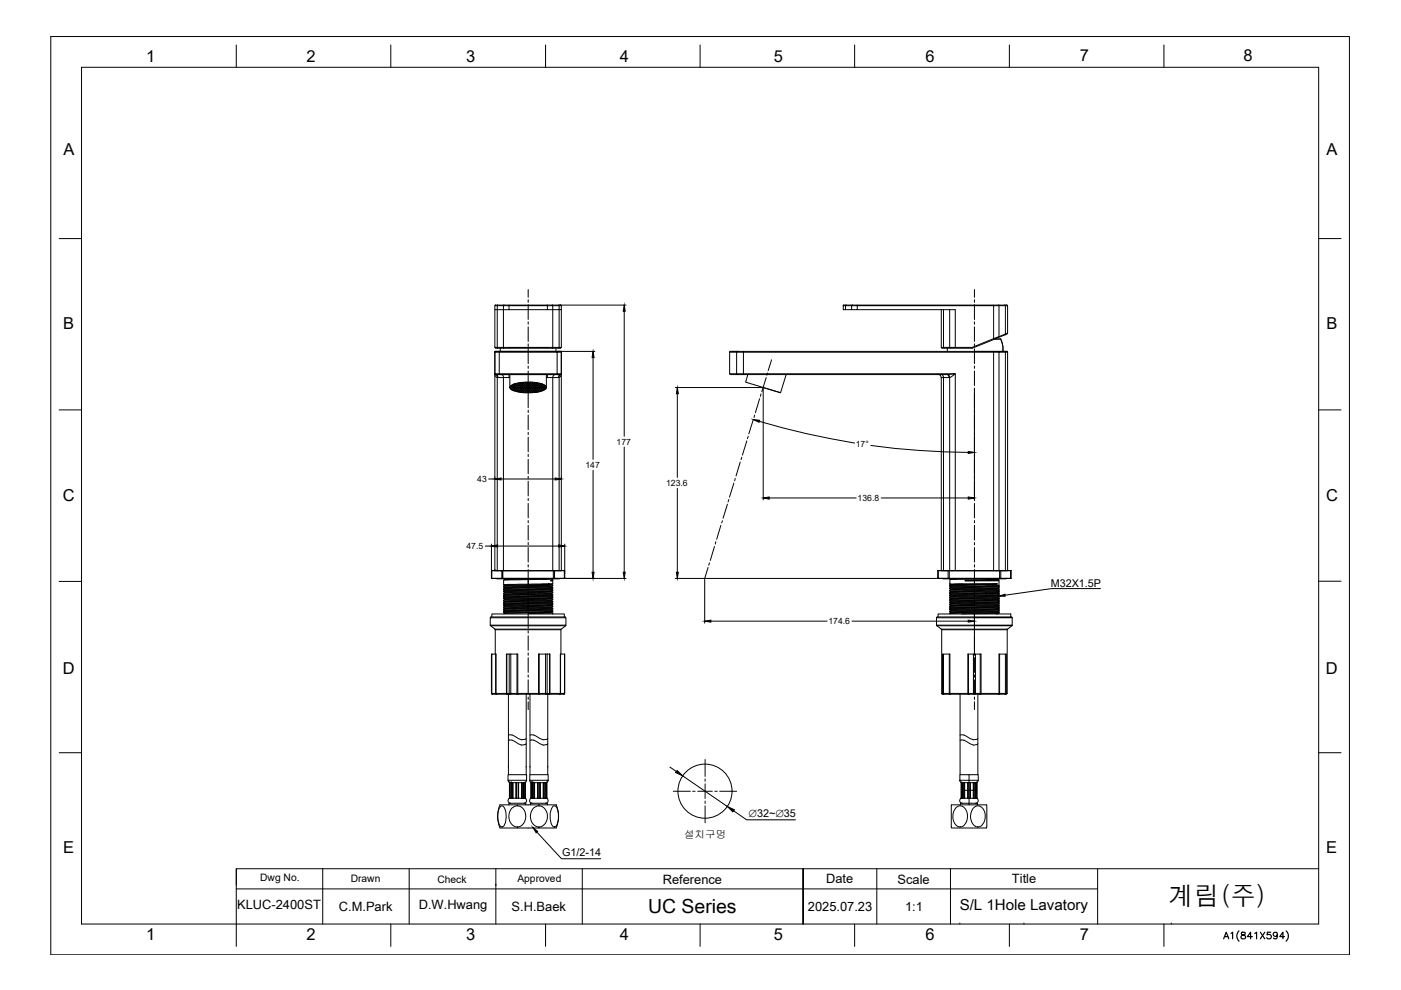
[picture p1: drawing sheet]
<svg xmlns="http://www.w3.org/2000/svg" width="297mm" height="210mm" viewBox="0 0 297 210" stroke-linecap="round" stroke-linejoin="round" font-family="sans-serif">
<!-- layer: 0 -->
<g fill="none" stroke="#000" stroke-width=".21">
<path d="M104.9 65.7v8h.5l.1 .1M104.9 73.6l.2 .2M104.9 79.2l.2 .2M104.9 79.2l.3 .7 .2 .2M104.9 79.4h14.1M104.9 79.2h14.1M105.1 64.6l-.2 .2M105.1 74.5l-.2 .2M105.1 79.4l.2 .1a.36 .36 0 0 1 .1 .6l-.1-.6zM105.1 73.8h2.8M105.1 64.7h2.8M105.4 64.8v.9h1.3v8h-1.3v-8h-.5"/>
<path d="M105.4 64.8h-.5v.9M105.5 64.7l-.1 .1M105.8 74.7h-.9v4.5M105.8 74.7h12.3l-.1 4.7M105.8 74.7l.1 4.7M105.9 74.5l-.1 .2M106.1 73.8v.7M106.3 79.4l.4 .2v.5M106.9 64.7l-.2 .1h-1.3M107.9 65.7h-1.2v-.9h1.2v.9h9.3v-.9h-1.2v.9M107.9 64.7h8.1v.1h-8.1zM107.9 79.4v.7h-1.2"/>
<path d="M107.9 73.7h-1.2l.2 .1M108.1 79.4v2.8M115.8 79.4v2.8M116 73.7v.1h1.1M116 79.4v.7h1.2M116 64.7l2.8-.1 .2 .2M117.1 64.7l.1 .1h1.3v.9h-1.3v8h-9.3v.1h8.1M117.1 73.8h1.7M117.7 79.4l-.3 .1-.2 .6M117.9 73.8v.7M118 74.5l.1 .2h.9M118.4 64.7l.6 .1v.9h-.5v8l-.1 .1"/>
<path d="M118.8 74.5l.2 .2M118.9 79.4a.48 .48 0 0 0-.4 .7h-.1M119 73.6l-.2 .2M119 79.2l-.5 .3-.1 .6M119 65.7v8h-1.8l-.1 .1M119 79.2l-.1 .5-.4 .4v40.9M154.7 79.2v-4.5h2.9v4.5h44.9v41.8M154.7 79.2h2.9v.2M154.7 79.2l.1 .2M154.7 74.5h58.9M154.8 74.5l-.1 .2M154.9 79.4h45.9"/>
<path d="M156.3 74.5h-.1v4.8l.1 .1M157.6 74.5v.2h53.1v46.3M158.6 79.4l-.5 1.6 7.4 2.3 1.2-3.9M179.3 64.8h-.5v.9h.5M179.3 64.8v.9h1.3M179.3 64.8h1.3M179.4 64.7l-.1 .1M180.6 64.8h1.2v.9h-1.2zM180.7 64.7l-.1 .1M181.8 65.7h20.7v8h-1.1v-8M181.8 64.7h28.9v.1h-28.9zM181.8 64.7l-2.9-.1-.2 .2"/>
<path d="M198.9 79.4a.66 .66 0 0 1 .6 .6M199.6 65.7v8h.4M199.6 73.6l.1 .2M199.6 79.4a.53 .53 0 0 1 .4 .7v40.9M199.7 73.8h6.4M200 73.7h1.4M200 65.7v8M200.8 73.8l.1 .7M200.9 79.4h-.1l.4 .3v.4M200.9 79.4l.4 .4 .1 .3h-.2M200.9 79.4l1.6-.2-1.1 .9v40.9M206.1 73.8h.1"/>
<path d="M210.7 74.5h1.1v.2h-1.1zM210.7 64.7l2.7-.1 .2 .2M210.9 71.9h1.2M211.7 64.7l.1 6.7M211.8 74.7h1.8v46.3M211.8 74.7v46.3M211.8 71.4l-1.1 .4M212.1 71.8l.5 1.6v1.1M213 64.7l.2 .1M213 74.5l.2 .1v46.4M213.2 64.8h.4v5.9l-.4 .1M213.2 64.8v6l-1.4 .6"/>
<path d="M213.2 64.8h-2.5v7l-4.6 1.9h-3.6M213.4 74.5l.2 .2M213.5 70.8l-7.4 3M213.6 70.6l-.1 .2M105.4 80.1v40.9M105.6 80.1h1.1M106.7 80.1v40.9M107.9 80.1h.2M108.1 82.1h7.7M108.1 82l.5 .7M108.2 81.9a8.4 8.4 0 0 1 6.3-.6 1.41 1.41 0 0 1 1.3 1 5 5 0 0 1-4 1l-2.7-.4a.94 .94 0 0 1-.9-1zM108.2 82.4h7.6"/>
<path d="M108.3 81.8h7.4M108.4 81.7l.7 1.2M108.5 81.7l-.4 .6M108.7 81.6l.8 1.4M108.9 81.4h6.2M109 81.4l-.7 1.2M109.2 83l1.1-1.9 1.2 2.2M109.3 81.3l1 1.9M109.4 81.3l-.7 1.5h6.5M109.6 81.2l1.2 2M109.7 83.1h4.5M109.9 81.2l-1 1.6"/>
<path d="M110 81.2l1.1 2.1M110.2 81.2h3.6M110.6 81.1l1.3 2.2M110.7 81.1l-1.1 2M111 81.1l1.3 2.2M111.1 81l-1.2 2.1-.9-1.7M111.4 81l1.2 2.3M111.5 81l-1.2 2.2M111.7 81l1.3 2.2M111.9 81l-1.3 2.2M112.1 81l1.2 2.2M112.2 81l-1.3 2.2"/>
<path d="M112.5 81l1.2 2.2M112.6 81l-1.3 2.3M112.8 81l1.2 2.1M113 81.1l-1.4 2.2M113.2 81.1l1.2 2M113.3 81.1l-1.3 2.2M114 81.2l-1.2 2.1M114 81.2l1 1.6M114.3 81.2l-1.1 2M114.4 81.3l.9 1.4M114.7 81.3l-1.1 1.9M114.7 83l-1.1-1.9-1.2 2.2"/>
<path d="M114.9 81.4l.7 1.2M114.9 81.4l-.9 1.7M115.2 81.5l-.8 1.5M115.4 81.6l.4 .7M115.5 81.7l-.6 1.2M115.8 81.9l-.5 .8M115.8 80.1h.2M117.2 80.1h1.2M117.2 80.1v40.9M161.8 82.2l3.7 1.1M201.2 80.1h-1.6v40.9M103.9 131h16.1v1.5h-16.1z"/>
<path d="M103.9 132.5l.1 .1M104 132.7h15.9l-.9 .7h-14zM104.2 122.6h.1M104.2 121h15.5M104.2 122.6h15.5M104.3 121l-.1 1.6M104.3 130.8v-.6h15.3v.6M104.3 138.7l-.1 8.3h3.3l.1 .2M104.9 133.4l.1 .1M104.9 121h.1M104.9 121v-46.5h14.1v46.5M105.1 122.6l13.5 .1 .2-.1"/>
<path d="M105.1 138.7h-.8v8.4l.1 .1M105.1 138.7l.1 8.4 .1 .1M105.1 138.7v8.4l.1 .1M106.4 121h-2.1v1.6M106.4 121h.2v1.6h-.2zM106.5 122.6h13.2M106.8 123v1M106.8 124.3v.2M106.8 124.8v.2M106.8 125.3v.1M106.8 125.8v.1M106.8 126.3v.1"/>
<path d="M106.8 126.7v.2M106.8 127.3v.1M106.8 127.8v.1M106.8 128.2v.2M106.8 128.7v.2M106.8 129.2v.2M106.8 129.7v.2M106.8 125.4l.2 .2M106.8 125l.2 .1M106.8 124.5l.2 .1M106.8 124l.2 .1M106.8 129.9l.2 .1"/>
<path d="M106.8 125.9l.2 .2M106.8 127.4l.2 .2M106.8 129.4l.2 .1M106.8 126.9l.2 .1M106.8 128.9l.2 .1M106.8 128.4l.2 .1M106.8 127.9l.2 .2M106.8 126.4l.2 .2M106.9 122.7h3.2M107 124.2l9.3-.2 .2 .1-4.5 .1M107 124.1v.1M107 124.6v.1"/>
<path d="M107 125.1h.1M107 125.6h.1M107 126.1v.1M107 126.6h.1M107 127v.1M107 127.6h.1M107 128.1h.1M107 128.5v.1M107 129v.1M107 129.5v.1M107 130h.1M107 125.6l-.2 .2"/>
<path d="M107 125.1l-.2 .2M107 124.7l-.2 .1M107 124.2l-.2 .1M107 129.6l-.2 .1M107 129.1l-.2 .1M107 128.6l-.2 .1M107 128.1l-.2 .1M107 130l-.2 .2M107 126.2l-.2 .1M107 127.6l-.2 .2M107 127.1l-.2 .2M107 126.6l-.2 .1"/>
<path d="M107 122.8v.1M107 122.9l-.2 .1M107.2 121h11.8M107.5 138.7v8.5M108 138.7h-.5v8.3h.5M108 138.7h1.8v8.5M108 138.7v8.3M108.3 138.7v8.5M109.6 138.7v8.3M112 123.9l-5.2 .1M112 122.9l-5.2 .1M112 123.9l4.5-.1-.2 .1"/>
<path d="M112 124.2l-5.2 .1M112 125.3l-5.2 .1M112 125.6l-5.2 .2M112 124.8l-5.2 .2M112 128.6l-5.2 .1M112 129.1l-5.2 .1M112 127.3l-5.2 .1M112 127.8l-5.2 .1M112 127.6l-5.2 .2M112 129.2l-5.2 .2M112 122.9v1M112 124.2v.1"/>
<path d="M112 124.7v.1M112 125.2v.1M112 125.6v.2M112 126.2v.1M112 126.6v.2M112 127.1v.2M112 127.6v.2M112 128.1v.2M112 128.6v.2M112 129.1v.1M112 129.6v.2M113.8 122.7l-6.8 .2"/>
<path d="M114.3 138.7l.1 8.5M115.7 138.7v8.5M116 138.7v8.3M116.3 123.9h.7M116.3 123.9l-9.3 .2M116.5 124.1l.7-.1v.2M116.5 123.8h.7M116.5 138.7v8.3h-.5M116.8 123.1h.3M116.8 123.1h.4M116.9 125.3l-9.9 .3M116.9 124.8l-9.9 .3"/>
<path d="M116.9 124.4l-9.9 .2M116.9 125.4l-9.9 .2M116.9 124.9l-9.9 .2M116.9 124.4l-9.9 .3M116.9 129.8l-9.9 .2M116.9 129.3l-9.9 .3M116.9 128.8l-9.9 .3M116.9 128.4l-9.9 .2M116.9 127.8l-9.9 .3M116.9 127.3l-9.9 .3M116.9 126.8l-9.9 .2M116.9 126.3l-9.9 .3"/>
<path d="M116.9 125.8l-9.9 .3M116.9 129.3l-9.9 .2M116.9 128.8l-9.9 .2M116.9 128.3l-9.9 .2M116.9 127.4l-9.9 .2M116.9 126.9l-9.9 .2M116.9 126.4l-9.9 .2M116.9 125.9l-9.9 .3M116.9 125.9l.3 .1-10.4 .3M116.9 124.4l.3 .1M116.9 124.9l.3 .2M116.9 125.4l.3 .1"/>
<path d="M116.9 127.8l.3 .2M116.9 128.4l.3 .1M116.9 128.8l.3 .2M116.9 129.3l.3 .2M116.9 129.8l.3 .2M116.9 126.4l.3 .1M116.9 126.9l.3 .1M116.9 127.4l.3 .1M116.9 124.4h.1M116.9 124.8v.1M116.9 125.3v.1M116.9 125.8v.1"/>
<path d="M116.9 126.3v.1M116.9 126.8v.1M116.9 127.3v.1M116.9 127.8h.1M116.9 128.3v.1M116.9 128.8h.1M116.9 129.3h.1M116.9 129.8h.1M117 123.9h-.7M117 123.9l.2 .1M117 123.9h.1M117.1 122.7l.1 .1-5.2 .1"/>
<path d="M117.1 123.1h-.3M117.1 123.1h.1M117.2 130.1h.1M117.2 124.2l-10.4 .3M117.2 124.5l-10.4 .3M117.2 125.1l-10.4 .2M117.2 125.5l-5.2 .1M117.2 125.2l-5.2 .1M117.2 124.7l-5.2 .1M117.2 130l-5.2 .2M117.2 129.6l-10.4 .3M117.2 129.5l-10.4 .2"/>
<path d="M117.2 128l-10.4 .2M117.2 128.5l-5.2 .1M117.2 129l-5.2 .1M117.2 127.2l-5.2 .1M117.2 126.7l-10.4 .2M117.2 126.2l-10.4 .2M117.2 125.7l-10.4 .2M117.2 129.1l-5.2 .1M117.2 128.7l-10.4 .2M117.2 128.1l-10.4 .3M117.2 127.5l-5.2 .1M117.2 127.7l-5.2 .1"/>
<path d="M117.2 126.5l-10.4 .2M117.2 127l-10.4 .3M117.2 122.8v.2l-.4 .1M117.2 123.1v.7M117.2 124.5v.2M117.2 125.1v.1M117.2 125.5v.2M117.2 126v.2M117.2 126.5v.2M117.2 127v.2M117.2 127.5v.2M117.2 128v.1"/>
<path d="M117.2 128.5v.2M117.2 129v.1M117.2 129.5v.1M117.2 130v.1M117.2 123.8l-.2 .1M117.2 124.2l-.3 .2M117.2 124.7l-.3 .1M117.2 125.2l-.3 .1M117.2 129.6l-.3 .2M117.2 130.1l-.1 .1M117.2 125.7l-.3 .1M117.2 127.7l-.3 .1"/>
<path d="M117.2 126.2l-.3 .1M117.2 128.1l-.3 .2M117.2 126.7l-.3 .1M117.2 128.7l-.3 .1M117.2 127.2l-.3 .1M117.2 129.1l-.3 .2M117.3 122.6h.3v-1.6h2v1.6M117.3 121v1.6h-10.7M118.8 138.7h.9v8.4l-.1 .1M118.8 138.7v8.4l-.1 .1M118.8 138.7v8.3M118.9 133.5h-13.9v5.2"/>
<path d="M118.9 133.5v5.2M119 133.4l-.1 .1M119 121h.1M119.6 121l.1 1.6M119.7 138.7v8.3h-.9M119.7 122.6h.1M119.8 130.8l.1 .2M119.8 130.8h-15.7l-.2 .2M119.9 132.5v.1M198.6 131h8v1.5h-8zM198.6 132.5v.1M198.6 132.7h8v.7h-7z"/>
<path d="M198.8 122.6h.1M198.8 122.6h15.6M198.9 130.8v-.6h15.4v.6M198.9 122.6h-.1v-1.6h15.6v1.6h-.1M198.9 121v1.6h2.1M199.6 133.4v.1M199.6 121h.1M199.7 122.6l.3 .1h13.2l.3-.1M200 138.7h-.2v8.3M201 121v1.6h.3M201.3 121v1.6h10.6v-1.6M201.3 138.7h-1.3v8.3h1.3"/>
<path d="M201.4 127.3h.1M201.4 125.8h.1M201.4 126.3h.1M201.4 126.8h.1M201.4 129.2h.1M201.4 128.3h.1M201.4 128.8h.1M201.4 129.8h.1M201.4 123.9h.1M201.4 124.3h.1M201.4 124.8h.1M201.4 123.9l2.6-.1 .1 .1-2.5 .1"/>
<path d="M201.4 122.9v1M201.4 124.2v.1M201.4 124.7v.1M201.4 125.2v.1M201.4 125.6v.2M201.4 126.2v.1M201.4 126.6v.2M201.4 127.1v.2M201.4 127.6v.2l.2 .1M201.4 128.1v.2M201.4 128.6v.2M201.4 129.1v.1"/>
<path d="M201.4 129.6v.2M201.4 130.1v.1M201.4 125.8l.2 .1M201.4 126.3l.2 .1M201.4 126.8l.2 .2M201.4 127.3l.2 .1M201.4 128.3l.2 .1M201.4 128.8l.2 .1M201.4 129.2l.2 .2M201.4 129.8l.2 .1M201.4 123.9l.2 .1M201.4 124.3l.2 .2"/>
<path d="M201.4 124.8l.2 .2M201.6 124h.1M201.6 124.5h.1M201.6 125h.1M201.6 125.5h.1M201.6 125.9v.1M201.6 126.4v.1M201.6 127.4v.1M201.6 127.9v.1M201.6 128.4v.1M201.6 128.9h.1M201.6 129.4v.1"/>
<path d="M201.6 129.9h.1M201.6 126l-.2 .2M201.6 126.5l-.2 .1M201.6 127l-.2 .1M201.6 127.5l-.2 .1M201.6 128l-.2 .1M201.6 128.5l-.2 .1M201.6 128.9l-.2 .2M201.6 129.5l-.2 .1M201.6 124l-.2 .2M201.6 124.5l-.2 .2M201.6 125l-.2 .2"/>
<path d="M201.6 125.5l-.2 .1M202 122.7l-.6 .2 8.9-.2M204 124.1l-2.6 .1M204 123.8h7.4M204.1 124l7.3-.2-7.4 .3zM204.6 123.1l7.2-.3-.9 .2zM204.6 123.1h7.2M205.3 138.7h-.1v8.3h-3.8v-8.3h-.1v8.3M206.4 138.7h-1.1v8.3h1.1l.1 .2M206.4 138.7h.4v8.3h-.4zM206.6 130.8h7.9l.1 .2h-8zM206.6 130.2v.6h-7.9l-.1 .2"/>
<path d="M206.8 138.7h1l-.1 8.5M207.8 138.7h.2v8.3h3.8M209.1 125.9l-7.5 .1M209.1 125.8l-7.5 .1M209.1 125.8v.1M209.1 125.9l.1 .1M209.2 126l-7.8 .2M209.2 125.6l-7.8 .2M211.4 123.8l-9.8 .2M211.6 127.7h.1M211.6 127.3l-10 .2M211.6 126.7l-10 .3"/>
<path d="M211.6 126.3l-10 .2M211.6 127.2l-10 .2M211.6 126.2l-10 .2M211.6 129.2l-10 .2M211.6 128.7l-10 .2M211.6 128.2l-10 .2M211.6 127.7l-10 .2M211.6 127.7l.2 .1-10.4 .3M211.6 129.2l-10 .3M211.6 128.2l-10 .3M211.6 127.7l-10 .3M211.6 122.9l-7 .2"/>
<path d="M211.6 129.6l-10 .3M211.6 125.8l-2.5 .1M211.6 125.3l-10 .2M211.6 124.8l-10 .2M211.6 124.3l-10 .2M211.6 125.2l-10 .3M211.6 124.7l-10 .3M211.6 124.2l-10 .3M211.6 124.2v.1M211.6 124.7v.1M211.6 125.2v.1M211.6 125.7v.1"/>
<path d="M211.6 126.2v.1M211.6 126.7h.1M211.6 127.2v.1M211.6 128.1v.1M211.6 129.2h.1M211.6 129.6v.1M211.6 127.7l.2 .1M211.6 127.3l.2 .1M211.6 126.7l.2 .2M211.6 126.2l.2 .2M211.6 129.2l.2 .1M211.6 128.7l.2 .2"/>
<path d="M211.6 128.2l.2 .2M211.6 125.8l.2 .1M211.6 125.3l.2 .1M211.6 124.8l.2 .1M211.6 124.3l.2 .1M211.6 123l.2 .1M211.8 127.4h.1M211.8 126.9h.1M211.8 126.4h.1M211.8 127.8h.1M211.8 129.3h.1M211.8 128.9h.1"/>
<path d="M211.8 128.4h.1M211.8 129.8h.1M211.8 125.9h.1M211.8 125.4h.1M211.8 124.9h.1M211.8 124.4h.1M211.8 126.9l-10.4 .2M211.8 126.4l-10.4 .2M211.8 127.4l-10.4 .2M211.8 126.1l-10.4 .2M211.8 126.4v.2h-.9l-9.5 .2M211.8 127l-10.4 .3"/>
<path d="M211.8 127.6l-10.4 .2M211.8 128l-10.4 .3M211.8 128.5l-10.4 .3M211.8 129l-10.4 .2M211.8 128.9l-10.4 .2M211.8 128.4l-10.4 .2M211.8 129.3l-10.4 .3M211.8 129.8l-10.4 .3M211.8 129.8l-.6-.1-8.7 .2h-.9l-.2 .2M211.8 130l-.6 .2M211.8 129.5l-10.4 .3M211.8 130l-7.9 .2"/>
<path d="M211.8 125.9l-2.6 .1M211.8 125.4l-10.4 .2M211.8 124.9l-10.4 .3M211.8 124.4l-10.4 .3M211.8 125.6l-.2 .1-2.5 .1M211.8 124.1l-10.4 .2M211.8 124.6l-10.4 .2M211.8 125.1l-10.4 .2 .2 .2M211.8 125.6h-2.6l-.1 .2M211.8 122.7v.1M211.8 123.1v1M211.8 124.4v.2"/>
<path d="M211.8 124.9v.2M211.8 125.4v.2M211.8 125.9v.2M211.8 126.9v.1M211.8 127.4v.2M211.8 127.8v.2M211.8 128.4v.1M211.8 128.9v.1M211.8 129.3v.2M211.8 129.8v.2M211.8 127l-.2 .2M211.8 126.6l-.2 .1"/>
<path d="M211.8 126.1l-.2 .1M211.8 129l-.2 .2M211.8 128.5l-.2 .2M211.8 128l-.2 .2M211.8 127.6l-.2 .1M211.8 129.5l-.2 .1M211.8 125.1l-.2 .1M211.8 124.6l-.2 .1M211.8 124.1l-.2 .1M211.9 138.7h1.3v8.3M212.2 121v1.6h-.3M213.2 138.7h.2v8.3h-.2"/>
<path d="M213.5 133.5h-6.9v5.2M213.5 133.5v13.5h-.1M213.6 133.4l-.1 .1M213.6 121h.1M214.3 121v1.6h-2.1M214.4 122.6h.1M214.6 131v1.5h-8v.2h8l-1 .7-13.9 .1v13.5h.3l.1 .2M214.6 132.5l-.1 .1M104.2 147l.1 .2M104.4 147.2h15.2M107.8 155.9a2 2 0 0 1 2.1 .7l.7 .2h.8l.2-.2M107.8 157a2 2 0 0 1 2.1 .7l.7 .3 1-.3"/>
<path d="M107.8 147.2v17.1M108 147h1.6M108 147l.1 .2M109.6 147v.2M109.6 147h6.4M111.6 147.2v17.1M112.4 155.9a1.62 1.62 0 0 1 1.6 .4 1.65 1.65 0 0 0 2.1 .3M112.4 157a1.62 1.62 0 0 1 1.6 .4 1.53 1.53 0 0 0 2.1 .3M112.4 147.2v17.1M116 147l-.2 .2M116.1 147.2v17.1M116.3 147.2l.3-.2-.1 .2"/>
<path d="M118.8 147h-2.2v-8.3h-2.4l-.1 8.5M118.8 147l-.2 .2M119.6 147.2h.1M119.7 147l-.2 .2M199.6 147l.2 .2M199.8 147.2h13.6M199.8 147l.2 .2M201.3 147v.2M201.3 147l.2 .2M203.6 147.2v17.1M203.6 155.9a1.62 1.62 0 0 1 1.6 .4 1.66 1.66 0 0 0 2.1 .3M203.6 157a1.62 1.62 0 0 1 1.6 .4 1.53 1.53 0 0 0 2.1 .3"/>
<path d="M205.2 147.2v-.2l.3 .2M206.8 147h1.2v.2M206.8 147l-.1 .2M207.3 147.2v17.1M211.8 147v-8.3h.1v8.5M211.8 147l-.1 .2M211.8 147h1.4M213.2 147l-.1 .2M213.3 147l-.1 .2M213.5 147l-.1 .2M106.1 171.1l.2-.2h.3a3.9 3.9 0 0 1 .1 4.3l-.5 .1a3.9 3.9 0 0 1-.1-4.2zM107.7 164.3h3.9v1.1h-3.9z"/>
<path d="M107.7 165.4l.3 .5M107.9 170.6v-.3h3.6v.3M108 169.2h.8M108 165.9h.6M108 165.9v3.3M108 169.2a.57 .57 0 0 0-.3 .7 .57 .57 0 0 0 .6 .4M108 165.9h.1M108.1 165.9l-.1 3.3M108.3 165.9v3.3l.1-3.3M108.4 165.9h.1M108.6 171.3a1.74 1.74 0 0 1 1.9-.2 1.74 1.74 0 0 1 .9 1.6 2.08 2.08 0 0 1-2.1 2.6 2.53 2.53 0 0 1-.7-4zM108.6 165.9h.2"/>
<path d="M108.6 165.9v3.3M108.8 165.9v3.3h.6M108.8 165.9h1.8M109.4 169.2h.1M109.4 165.9v3.3M109.5 165.9v3.3M109.7 175.3v.3h4.6M109.7 170.9v-.3h8.3l.2 .7a6.4 6.4 0 0 1-.3 4.2l-3.6 .1v-.3M109.7 170.6h-3.7a6.4 6.4 0 0 0 0 4.9l3.7 .1M109.9 165.9v3.3h-.4M109.9 169.2l.1-3.3v3.3h.6M110.6 165.9h.1"/>
<path d="M110.6 169.2h.1M110.6 165.9v3.3M110.7 165.9v3.3M110.7 165.9h.6M111 165.9v3.3h-.3M111 165.9h.1M111 169.2h.1M111 165.9v3.3M111 169.2h.3M111.3 165.9h.1M111.3 169.2h.1M111.3 165.9v3.3"/>
<path d="M111.3 169.2a.57 .57 0 0 1 .3 .7 .57 .57 0 0 1-.5 .4M111.4 165.9h.1M111.4 169.2h.1M111.4 165.9v3.3M111.6 165.4l-.3 .5M112.3 165.4l.3 .5M112.3 164.3h3.9v1.1h-3.9zM112.5 170.6v-.3h3.5v.3M112.6 169.2a.57 .57 0 0 0-.3 .7 .57 .57 0 0 0 .6 .4M112.6 169.2v-3.3v3.3M112.6 169.2h.1M112.6 165.9h.1"/>
<path d="M112.6 165.9h.6M112.6 165.9v3.3M112.7 169.2h.5M112.7 165.9v3.3M113 169.2v-3.3v3.3M113 165.9h.1M113 169.2h.1M113 165.9v3.3M113.2 165.9h.1M113.2 169.2h.1M113.2 165.9v3.3M113.3 165.9v3.3"/>
<path d="M113.3 169.2h.7M113.3 165.9h.7M113.8 176.4l5.3 5.7h8.3M114 169.2h.1M114 165.9h.1M114 165.9v3.3M114.1 165.9v3.3M114.1 169.2h.3M114.1 165.9h.3M114.3 170.9a2.28 2.28 0 0 0-1.6 3.3 1.87 1.87 0 0 0 1.6 1.1M114.3 170.9a2.34 2.34 0 0 1 1.8 2 2.34 2.34 0 0 1-1.4 2.4h-.4M114.3 170.6v.3"/>
<path d="M114.4 169.2h.2M114.4 165.9h.2M114.4 165.9v3.3M114.5 165.9v3.3M114.6 169.2h.6M114.6 165.9h.6M114.6 165.9v3.3M115.2 169.2h.1M115.2 165.9h.1M115.2 165.9v3.3M115.3 169.2h.5M115.3 165.9h.5"/>
<path d="M115.3 165.9v3.3M115.5 165.9l.1 3.3zM115.8 169.2h.1M115.8 165.9h.1M115.8 165.9v3.3M115.9 165.9v3.3M115.9 169.2a.57 .57 0 0 1 .3 .7 .57 .57 0 0 1-.6 .4M115.9 169.2h.1M115.9 165.9h.1M116.2 165.4l-.3 .5M117.2 171.1l.2-.2h.3a3.9 3.9 0 0 1 .1 4.3 .63 .63 0 0 1-.7 0 .63 .63 0 0 1-.2-.6 4.1 4.1 0 0 1 .3-3.5zM201.8 170.6v4.9"/>
<path d="M201.8 170.6h7.3M201.8 175.6h7.3M202.7 171.2a1.35 1.35 0 0 1 1.4-.3 1.35 1.35 0 0 1 .9 1.2 2.46 2.46 0 0 1-1.2 3.2 1.8 1.8 0 0 1-1.8-2.2 2.6 2.6 0 0 1 .7-1.9zM203.5 165.4l.3 .5M203.5 164.3h2v1.1h-2zM203.6 170.6v-.3h3.6v.3M203.8 169.2a.57 .57 0 0 0-.3 .7 .57 .57 0 0 0 .5 .4M203.8 169.2h.1M203.8 165.9h.1M203.8 165.9v3.3M203.9 169.2h.5M203.9 165.9h.5"/>
<path d="M203.9 165.9v3.3M204.1 167.6h2.7M204.1 169.2v-3.3v3.3M204.1 169.2h.1M204.1 165.9h.1M204.1 165.9v3.3M204.4 169.2h.1M204.4 165.9h.1M204.4 165.9v3.3M204.5 165.9v3.3M204.5 169.2h.7M204.5 165.9h.7"/>
<path d="M205.2 169.2h.1M205.2 165.9h.1M205.2 165.9v3.3M205.3 165.9v3.3h.2M205.5 164.3h1.9v1.1M205.5 165.9h.1M205.6 169.2h-.1v1.4M205.6 169.2h.2M205.6 165.9h.2M205.6 165.9v3.3M205.7 165.9v3.3M205.8 165.9v3.3"/>
<path d="M205.8 169.2h.5M205.8 165.9h.5M206.3 171.5a1.37 1.37 0 0 1 1.5-.6 1.37 1.37 0 0 1 1 1.2 2.46 2.46 0 0 1-1.2 3.2 1.73 1.73 0 0 1-1.8-1.8 3.2 3.2 0 0 1 .5-2zM206.3 169.2h.2M206.3 165.9h.2M206.3 165.9v3.3M206.4 165.9v3.3M206.5 165.9v3.3M206.5 169.2h.5M206.5 165.9h.5M206.7 165.9l.1 3.3zM207 169.2h.1"/>
<path d="M207 165.9h.1M207 165.9v3.3M207.1 165.9v3.3M207.1 169.2a.57 .57 0 0 1 .3 .7 .57 .57 0 0 1-.6 .4M207.1 169.2h.1M207.1 165.9h.1M207.4 165.4h-1.9v.5h-.2M207.4 165.4l-.3 .5M209.1 170.6l.1 .3-.1 4.6"/>
<circle cx="149.5" cy="167.7" r="5.7"/>
</g>
<!-- layer: FORM -->
<g fill="none" stroke="#000" stroke-width=".21">
<path d="M10.8 7.7h275.3v194.7h-275.3zM17.3 14.3h262.3v181.6h-262.3zM50.1 9.5v4.8M82.9 9.5v4.8M115.7 9.5v4.8M148.4 9.5v4.8M181.2 9.5v4.8M214 9.5v4.8M246.8 9.5v4.8M12.5 50.6h4.8M279.6 50.6h4.7M12.5 86.9h4.8"/>
<path d="M279.6 86.9h4.7M12.5 123.3h4.8M279.6 123.2h4.7M12.5 159.6h4.8M279.6 159.6h4.7M50.1 184.2v3.5M50.1 188.5h182.6M68.4 184.2h-18.3v16.5M68.4 184.2h211.2M68.4 184.2v11.7M82.9 195.9v4.8M86.8 184.2v11.7"/>
<path d="M105.1 184.2v11.7M115.7 195.9v4.8M123.5 184.2v11.7M148.4 195.9v4.8M170.3 184.2v11.7v-11.7M170.3 184.2v11.7M181.2 195.9v4.8M185.9 184.2v11.7M201.5 184.2v11.7M203.5 195.9h.1M214 195.9v4.8M217.1 195.9h.1"/>
<path d="M232.7 184.2v11.7M246.8 195.9v4.8M248.3 195.9h.1"/>
</g>
<!-- layer: TEXT -->
<g fill="none" stroke="#000" stroke-width=".25">
<path d="M105.1 187.7h.1M259.4 199.1l.6-1.4 .5 1.4M259.6 198.6h.7M261 197.9l.3-.2v1.4M262.7 197.4a1.52 1.52 0 0 0 0 2.2M263.2 197.7v.4l.7 .2 .2 .3a.51 .51 0 0 1-.4 .5 .51 .51 0 0 1-.6-.3l.2-.5 .7-.3-.1-.3zM265.5 198.6h-1l.6-.9v1.4M266 197.9l.4-.2v1.4M267.2 197.7l1 1.4M268.2 197.7l-1 1.4M269.4 197.7h-.7v.5a.51 .51 0 0 1 .7 .1 .51 .51 0 0 1-.1 .7 .51 .51 0 0 1-.7-.2M270.8 198.1a.45 .45 0 0 1-.6 .3 .45 .45 0 0 1-.1-.7 .45 .45 0 0 1 .7 .1v.3a.63 .63 0 0 1-.5 1l-.3-.2"/>
<path d="M272.3 198.6h-1l.7-.9v1.4M272.7 197.4a1.52 1.52 0 0 1 0 2.2"/>
</g>
<!-- layer: CENTER -->
<g fill="none" stroke="#000" stroke-width=".21">
<path d="M112 61.4v1.6M112 63.5v.6M112 64.6v3.1M112 68.2v.5M112 69.3v3.1M112 72.9v.5M112 74v3.1M112 77.6v.5M112 78.7v3M162.7 79.1l-.1 .4M163.6 76.3l-.7 2.3M206.6 61.4v1.6"/>
<path d="M206.6 63.5v.6M206.6 64.6v3.1M206.6 68.2v.5M206.6 69.3v3.1M206.6 72.9v.5M206.6 74v3.1M206.6 77.6v.5M206.6 78.7v3M112 82.3v.5M112 83.3v3.1M112 87v.5M112 88v3.1"/>
<path d="M112 91.7v.5M112 92.7v3.1M112 96.3v.5M112 97.4v3.1M156.9 98l-.8 2.9M157.3 96.9l-.2 .6M158.3 93.5l-.9 3M158.6 92.5l-.1 .5M159.7 89l-.9 3M160 88l-.1 .5M161.1 84.5l-.9 3M161.3 83.5l-.1 .5"/>
<path d="M162.4 80.1l-.9 3M206.6 82.3v.5M206.6 83.3v3.1M206.6 87v.5M206.6 88v3.1M206.6 91.7v.5M206.6 92.7v3.1M206.6 96.3v.5M206.6 97.4v3.1M112 101v.5M112 102v3.2M112 105.7v.5"/>
<path d="M112 106.7v3.1M112 110.4v.5M112 111.4v3.1M112 115v.5M112 116.1v3.1M112 119.7v.5M150.4 119.3l-.1 .5M151.5 115.9l-.9 2.9M151.8 114.9l-.1 .5M152.8 111.4l-.9 2.9M153.2 110.4l-.2 .5M154.2 106.9l-.9 3"/>
<path d="M154.5 105.9l-.1 .5M155.6 102.4l-.9 3M155.9 101.4l-.1 .5M206.6 101v.5M206.6 102v3.2M206.6 105.7v.5M206.6 106.7v3.1M206.6 110.4v.5M206.6 111.4v3.1M206.6 115v.5M206.6 116.1v3.1M206.6 119.7v.5"/>
<path d="M112 120.7v3.2M112 124.4v.5M112 125.4v3.1M112 129.1v.5M112 130.1v3.1M112 133.7v.5M112 134.8v3.1M112 138.4v.5M112 139.4v3.2M150.1 120.3l-.7 2.3M206.6 120.7v3.2M206.6 124.4v.5"/>
<path d="M206.6 125.4v3.1M206.6 129.1v.5M206.6 130.1v3.1M206.6 133.7v.5M206.6 134.8v3.1M206.6 138.4v.5M206.6 139.4v3.2M112 143.1v.5M112 144.1v3.1M112 147.8v.5M112 148.8v1.7M206.6 143.1v.5"/>
<path d="M206.6 144.1v3.1M206.6 147.8v.5M206.6 148.8v1.7M142.8 167.8h3.6M146.9 167.8h.5M147.9 167.8h3.1M149.5 161v3.6M149.5 165.1v.6M149.5 166.2v3.1M149.5 169.8v.5M149.5 170.9v3.6M151.6 167.8h.5"/>
<path d="M152.6 167.8h3.6"/>
</g>
<!-- layer: 0 -->
<path d="M113 175.4l1 .9-.3 .3z" fill="#000" stroke="#000" stroke-width=".21"/>
<!-- layer: DIM_ -->
<g fill="none" stroke="#000" stroke-width=".21">
<path d="M118.3 74.5h7.8M118.6 64.7h14.1M125.7 75.8v21.6M132.3 66v26.5M125.7 99.7v21.6M132.3 94.8v26.5M143.2 82.2h18.4M143.6 83.5v17.7M161 89.3a164.1 164.1 0 0 0 20.2 4.6M161.8 82.3v23.7M184.6 94.4a167.9 167.9 0 0 0 20.7 1.5M206.6 82.3v23.7"/>
<path d="M102.9 115.8h1.3M103.6 101.6h1.3M104.2 115.4v6.2M104.9 101.1v.2M105.5 115.8h12.9M106.2 101.6h11.5M119 101.1v.2M119.7 115.4v6.2M143.6 103.5v17.8M163.1 105.6h18.4M186.8 105.6h18.5M119.9 122.6h12.8"/>
<path d="M143.2 122.6h55.4M149.4 122.9v9.2M150.7 131.7h24.7M180.7 131.7h24.6M206.6 122.9v9.2M233.3 124.8h-10.4l-9.8 1.4M142 162.6l1.4 1M144.8 164.5l9.4 6.5M155.5 171.9l2.8 1.9h10.4"/>
</g>
<g fill="#fff" stroke="#fff" stroke-width=".21">
<path d="M158.6 171.5v2l10.2-2zM158.6 173.5l10.2-2v2z"/>
<path d="M98.8 115v1.5l3.7-1.5zM98.8 116.5l3.7-1.5v1.5z"/>
<path d="M101.1 100.8v1.6l2.2-1.6zM101.1 102.4l2.2-1.6v1.6z"/>
<path d="M130.8 92.9v1.5l3.1-1.5zM130.8 94.4l3.1-1.5v1.5z"/>
<path d="M124.2 97.8v1.6l3-1.6zM124.2 99.4l3-1.6v1.6z"/>
<path d="M141.3 101.6v1.6l4.6-1.6zM141.3 103.2l4.6-1.6v1.6z"/>
<path d="M175.7 130.9v1.6l4.6-1.6zM175.7 132.5l4.6-1.6v1.6z"/>
<path d="M181.9 104.8v1.6l4.6-1.6zM181.9 106.4l4.6-1.6v1.6z"/>
<path d="M181.5 93.4v1.6l2.7-1.6zM181.5 95l2.7-1.6v1.6z"/>
</g>
<g fill="#000" stroke="#000" stroke-width=".21">
<path d="M125.7 74.5l.3 1.3h-.5zM132.3 64.7l.3 1.3h-.5zM143.6 82.2l.2 1.3h-.4zM159.7 88.9l1.4 .2-.2 .4zM205.3 95.7l1.3 .2-1.3 .2zM104.2 115.8l1.3-.3v.5zM104.9 101.6l1.3-.3v.5zM117.7 101.3l1.3 .3-1.3 .2zM118.4 115.5l1.3 .3-1.3 .2zM161.8 105.6l1.3-.2v.4zM205.3 105.4l1.3 .2-1.3 .2zM125.5 121.3h.5l-.3 1.3z"/>
<path d="M132.1 121.3h.5l-.3 1.3zM143.4 121.3h.4l-.2 1.3zM149.4 131.7l1.3-.2v.4zM205.3 131.5l1.3 .2-1.3 .2zM211.8 126.4l1.3-.4v.4zM143.6 163.4l1.2 1.1-1.6-.7zM154.2 171l1.5 .7-.3 .4z"/>
</g>
<text font-size="5.4" x="247.7" y="191.8">계림(주)</text>
<text font-size="4.1" x="137.4" y="193.7">UC Series</text>
<g font-size="3.5">
<text x="31" y="13.1">1</text>
<text x="65" y="13.1">2</text>
<text x="98.8" y="13.1">3</text>
<text x="131.4" y="13.1">4</text>
<text x="164.1" y="13.1">5</text>
<text x="196.2" y="13.1">6</text>
<text x="229" y="13">7</text>
<text x="263.6" y="13">8</text>
<text x="13.4" y="32.9">A</text>
<text x="281.2" y="32.9">A</text>
<text x="13.4" y="69.8">B</text>
<text x="281.2" y="69.8">B</text>
<text x="13.3" y="106.1">C</text>
<text x="281.1" y="106.1">C</text>
<text x="13.3" y="142.9">D</text>
<text x="281.1" y="142.9">D</text>
<text x="13.4" y="180.9">E</text>
<text x="281.2" y="180.9">E</text>
<text x="31" y="199.4">1</text>
<text x="65" y="199.4">2</text>
<text x="98.8" y="199.4">3</text>
<text x="131.4" y="199.4">4</text>
<text x="164.1" y="199.4">5</text>
<text x="196.2" y="199.4">6</text>
<text x="229" y="199.3">7</text>
</g>
<text font-size="3.2" x="203.5" y="193">S/L 1Hole Lavatory</text>
<g font-size="2.7">
<text x="140.5" y="187.3">Reference</text>
<text x="175.1" y="187.3">Date</text>
<text x="190.3" y="187.3">Scale</text>
<text x="214.6" y="187.3">Title</text>
<text x="50.3" y="192.8">KLUC-2400ST</text>
<text x="71.9" y="193.2">C.M.Park</text>
<text x="88.8" y="192.8">D.W.Hwang</text>
<text x="108.5" y="193.2">S.H.Baek</text>
<text x="171.3" y="193.2">2025.07.23</text>
<text x="191.9" y="193.2">1:1</text>
</g>
<g font-size="2.3">
<text x="222.8" y="124.4">M32X1.5P</text>
<text x="158.7" y="173.3">∅32~∅35</text>
<text x="119.2" y="181.5">G1/2-14</text>
</g>
<g font-size="2.2">
<text x="145" y="177.6">설치구멍</text>
<text x="55.2" y="186.9">Dwg No.</text>
<text x="74.4" y="187.1">Drawn</text>
<text x="92.7" y="187.1">Check</text>
<text x="109.7" y="186.9">Approved</text>
</g>
<g font-size="1.8">
<text x="130.7" y="94.3">177</text>
<text x="181.5" y="94.8">17°</text>
<text x="124.1" y="99.2">147</text>
<text x="101.2" y="102.2">43</text>
<text x="141.2" y="103">123.6</text>
<text x="181.8" y="106.3">136.8</text>
<text x="98.9" y="116.4">47.5</text>
<text x="175.7" y="132.3">174.6</text>
</g>
</svg>
